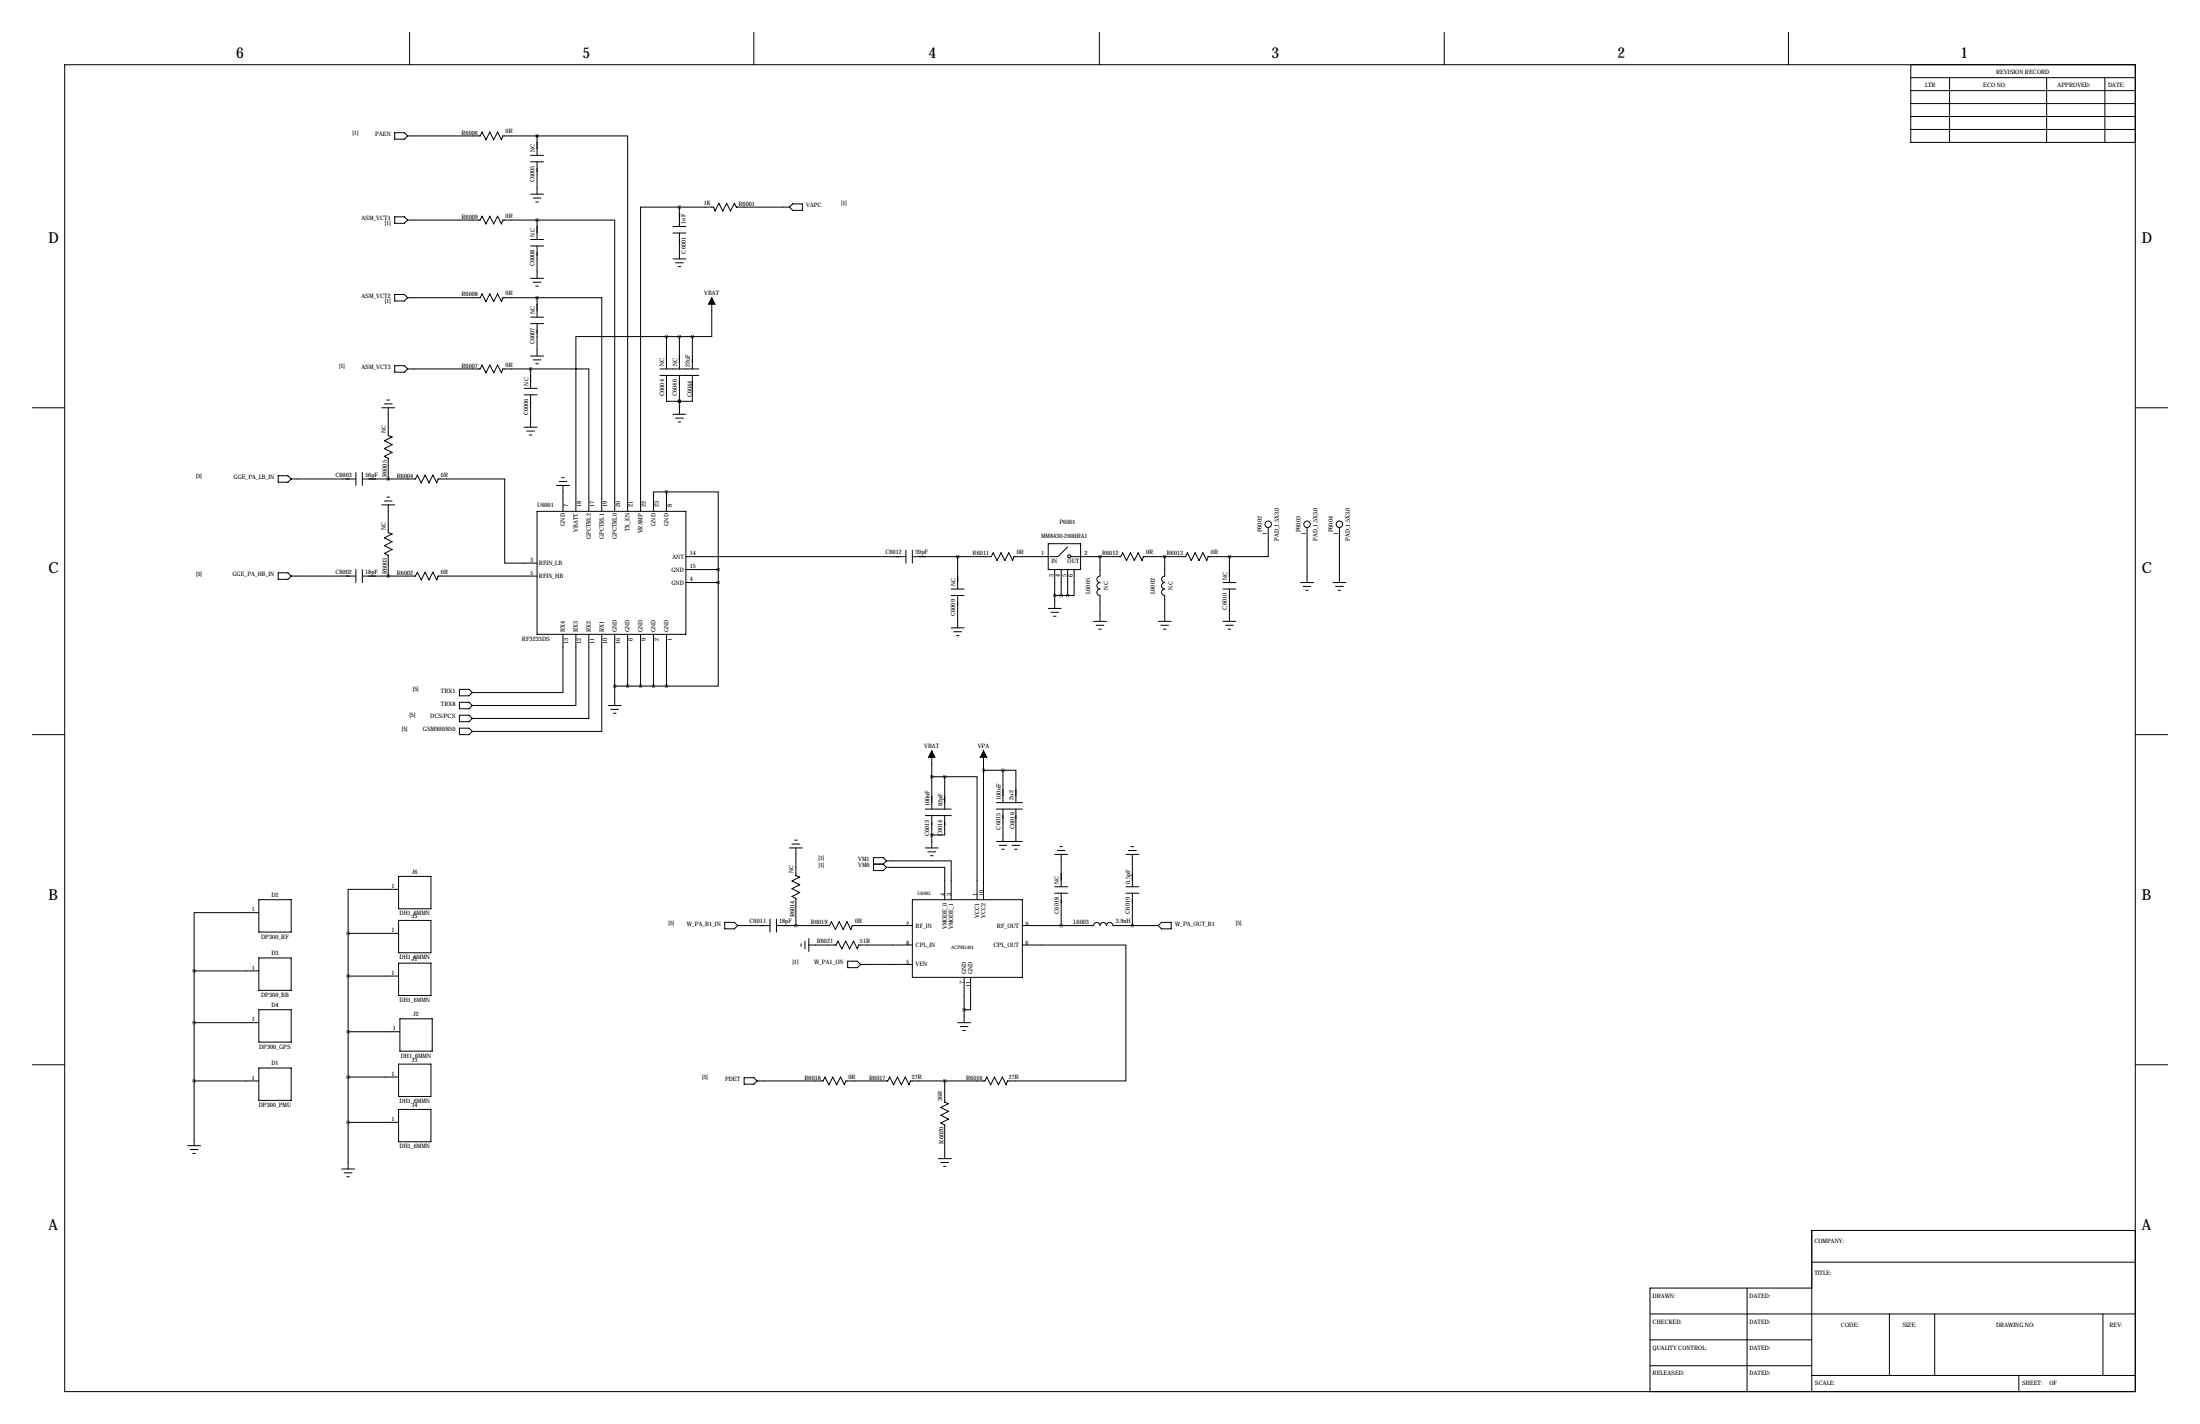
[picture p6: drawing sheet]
<svg xmlns="http://www.w3.org/2000/svg" width="864mm" height="559mm" viewBox="0 0 864 559" stroke-linecap="round" stroke-linejoin="round" font-family="sans-serif">
<g fill="none" stroke="#000" stroke-width=".39">
<path d="M160.8 12.7v12.7M295.9 12.7v12.7M431.5 12.7v12.7M566.9 12.7v12.7M702.1 12.7v12.7M25.4 25.4h812.8v520.7h-812.8zM750.1 25.4v30.5h88.1M750.1 35.6h88.1M750.1 30.5h88.1M765.3 30.5v25.4M803.4 30.5v25.4M826.3 30.5v25.4"/>
<path d="M154.9 52.1h3.8l1.3 1.2-1.3 1.3h-3.8zM160 53.3h28.5l.7-1.5 1.6 3.1 1.5-3.1 1.5 3.1 1.5-3.1 1.5 3.1 .6-1.6h13.4M210.8 53.3h35.6v147.4M210.8 53.3v7.7M750.1 50.8h88.1M750.1 45.7h88.1M750.1 40.6h88.1M208.3 63.5h5.1M208.3 61h5.1M208.3 76.2h5.1M209.3 77.7h3M210.3 79.2h1"/>
<path d="M210.8 63.5v12.7M154.9 85.1h3.8l1.3 1.3-1.3 1.2h-3.8zM160 86.4h28.5l.7-1.6 1.6 3.1 1.5-3.1 1.5 3.1 1.5-3.1 1.5 3.1 .6-1.5h13.4M208.3 96.5h5.1M208.3 94h5.1M210.8 86.4h30.5v114.3M210.8 86.4v7.6M210.8 96.5v12.7M264.2 91.4h5M264.2 88.9h5M266.7 81.3h-15.2v119.4M266.7 81.3v7.6"/>
<path d="M266.7 91.4v10.2M266.7 81.3h13.5l.5 1.5 1.5-3 1.5 3 1.5-3 1.6 3 1.5-3 .8 1.5h20.8M309.9 81.3l1.2-1.3h3.9v2.6h-3.9zM154.9 115.6h3.8l1.3 1.2-1.3 1.3h-3.8zM160 116.8h28.5l.7-1.5 1.6 3.1 1.5-3.1 1.5 3.1 1.5-3.1 1.5 3.1 .6-1.6h13.4M208.3 109.2h5.1M209.3 110.7h3M210.3 112.3h1M210.8 116.8h25.4v83.9M210.8 116.8v7.7M264.2 101.6h5M265.2 103.1h3"/>
<path d="M266.2 104.6h1M279.4 116.8v15.3h-7.6M208.3 127h5.1M208.3 124.5h5.1M208.3 139.7h5.1M210.8 127v12.7M261.6 132.1h-35.5v68.6M261.6 132.1v12.7M261.6 132.1h10.2M266.7 132.1v12.7M271.8 132.1v12.7M150.9 158.5h3"/>
<path d="M151.9 157h1M154.9 143.5h3.8l1.3 1.3-1.3 1.3h-3.8zM160 144.8h28.5l.7-1.5 1.6 3 1.5-3 1.5 3 1.5-3 1.5 3 .6-1.5h10.9M205.7 154.9h5.1M205.7 152.4h5.1M208.3 144.8h22.8v55.9M208.3 144.8v7.6M208.3 154.9v12.7M209.3 141.2h3M210.3 142.7h1M259.1 144.8h15.2M259.1 147.3h15.2"/>
<path d="M261.6 147.3v10.2h5.1M266.7 157.5h.1M266.7 147.3v15.3M271.8 147.3v10.2h-5.1M12.7 160h12.7M149.9 160h5M152.4 160v10.9l1.5 .5-3 1.6 3 1.5-3 1.5 3 1.5-3 1.6 1.5 .7v8.2M205.7 167.6h5.1M206.8 169.2h3M207.8 170.7h1M264.2 162.6h5M265.2 164.1h3"/>
<path d="M266.2 165.6h1M838.2 160h12.7M109.2 186.7h3.8l1.3 1.3-1.3 1.2h-3.8zM114.3 188h25.4M139.7 185.4v5.1M142.2 188h20.9l.7-1.6 1.6 3.1 1.5-3.1 1.5 3.1 1.5-3.1 1.5 3.1 .6-1.5h26.1v33h12.7M142.2 185.4v5.1M149.9 198.1h5M150.9 196.6h3M151.9 195.1h1M152.4 198.1v10.9l1.5 .6-3 1.5 3 1.5-3 1.5 3 1.5-3 1.6 1.5 .7v8.2M218.4 190.5h5.1"/>
<path d="M219.5 189h3M220.5 187.5h1M221 190.5v10.2M261.6 193h-5.1v7.7M261.6 193h20.3v30.5M261.6 193v7.7M210.8 200.7h58.4v48.2h-58.4zM269.2 218.4h86.4M355.6 215.9v5.1M358.1 215.9v5.1M375.9 218.4v12.7M411.5 213.4h12.7v10.1h-12.7z"/>
<path d="M419.1 214.6l-3.8 3.8h-17.3l-.5 1.6-1.5-3.1-1.5 3.1-1.6-3.1-1.5 3.1-1.5-3.1-.8 1.5h-31M420.4 218.4h19.5l.8-1.5 1.5 3.1 1.5-3.1 1.6 3.1 1.5-3.1 1.5 3.1 .5-1.6h16.5l.8-1.5 1.5 3.1 1.5-3.1 1.6 3.1 1.5-3.1 1.5 3.1 .5-1.6h8.4M431.8 218.4v7.7a1.27 1.27 0 0 0-1.2 1.2 1.27 1.27 0 0 0 1.2 1.3 1.27 1.27 0 0 0-1.2 1.3 1.27 1.27 0 0 0 1.2 1.2 1.27 1.27 0 0 0-1.2 1.3 1.27 1.27 0 0 0 1.2 1.3v10.1M457.2 218.4v7.7a1.27 1.27 0 0 0-1.2 1.2 1.27 1.27 0 0 0 1.2 1.3 1.27 1.27 0 0 0-1.2 1.3 1.27 1.27 0 0 0 1.2 1.2 1.27 1.27 0 0 0-1.2 1.3 1.27 1.27 0 0 0 1.2 1.3v10.1M482.6 218.4v10.2M497.8 207v11.4h-15.2M513.1 207v21.6M525.8 207v21.6M109.2 224.8h3.8l1.3 1.3-1.3 1.2h-3.8zM114.3 226.1h25.4M139.7 223.5v5.1M142.2 223.5v5.1"/>
<path d="M142.2 226.1h20.9l.7-1.6 1.6 3.1 1.5-3.1 1.5 3.1 1.5-3.1 1.5 3.1 .6-1.5h38.8M269.2 223.5h12.7M269.2 228.6h12.7M281.9 228.6v40.6h-20.3M281.9 223.5v5.1M373.4 231.1h5.1M373.4 233.7h5.1M375.9 233.7v12.7M411.5 238.8h5.1M414 223.5v15.3M414 233.7h5.1M416.6 223.5v10.2"/>
<path d="M419.1 223.5v10.2M421.6 223.5v10.2h-2.5M480.1 231.1h5M480.1 228.6h5M482.6 231.1v12.7M510.5 228.6h5.1M511.6 230.1h3M512.6 231.6h1M523.2 228.6h5.1M524.3 230.1h3M525.3 231.6h1M221 248.9v22.9h-35.6"/>
<path d="M226.1 248.9v28h-40.7M231.1 248.9v33h-45.7M236.2 248.9v38.1h-50.8M241.3 248.9v28M246.4 248.9v20.3M251.5 248.9v20.3M256.5 248.9v20.3M261.6 248.9v20.3M373.4 246.4h5.1M374.4 247.9h3M375.4 249.4h1M412.5 240.3h3"/>
<path d="M413.5 241.8h1M429.3 243.8h5M430.3 245.4h3M431.3 246.9h1M454.7 243.8h5M455.7 245.4h3M456.7 246.9h1M480.1 243.8h5M481.1 245.4h3M482.1 246.9h1M180.3 270.5h3.8l1.3 1.3-1.3 1.2h-3.8zM180.3 275.6h3.8l1.3 1.3-1.3 1.2h-3.8z"/>
<path d="M238.8 276.9h5M239.8 278.4h3M240.8 279.9h1M241.3 269.2h20.3M12.7 288.3h12.7M180.3 285.8h3.8l1.3 1.2-1.3 1.3h-3.8zM180.3 280.7h3.8l1.3 1.2-1.3 1.3h-3.8zM365.8 294.6v22.9M386.1 294.6v58.5M838.2 288.3h12.7M363.2 317.5h10.2M365.8 304.8h5"/>
<path d="M370.8 304.8h12.7v48.3M370.8 304.8v12.7M386.1 302.3h7.6M391.2 317.5h10.1M391.2 315h10.1M393.7 302.3h5.1v12.7M393.7 302.3v12.7M393.7 317.5v12.7M398.8 317.5v12.7M309.9 332.7h5.1M310.9 331.2h3M311.9 329.7h1"/>
<path d="M312.4 332.7v11l1.5 .5-3 1.5 3 1.5-3 1.5 3 1.6-3 1.5 1.5 .8v10.6M342.9 339.1h3.8M346.7 339.1l1.3 1.3M348 337.8h25.4v15.3M348 337.8l-1.3-1.3h-3.8v5.1h3.8l1.3-1.2M348 337.8l-1.3 1.3M363.2 320h10.2M363.2 332.7h5.1M364.2 334.3h3.1M365.3 335.8h1M365.8 320v12.7M370.8 320v7.7h-5"/>
<path d="M391.2 330.2h10.1M392.2 331.7h3M393.2 333.2h1M397.3 331.7h3M398.3 333.2h1M414 335.3h5.1M415 333.8h3.1M416.1 332.2h1M416.6 335.3v12.7M442 335.3h5M443 333.8h3M444 332.2h1"/>
<path d="M444.5 335.3v12.7M101.6 358.1h-25.4v22.9M101.6 353.1h12.7v12.7h-12.7zM156.5 349h-19.8v17.3M156.5 343.9h12.7v12.7h-12.7zM348 340.4h22.8v12.7M358.1 353.1h43.2v30.4h-43.2zM414 350.5h5.1M414 348h5.1M416.6 350.5v12.7M442 350.5h5M442 348h5"/>
<path d="M444.5 350.5v12.7M101.6 375.9h12.7v12.7h-12.7zM136.7 366.3h19.8M136.7 366.3v92.4M156.5 378h12.7v12.7h-12.7zM156.5 361.2h12.7v12.7h-12.7zM284.5 361.9h3.8l1.3 1.3-1.3 1.3h-3.8zM289.6 363.2h12.7M302.3 360.7v5.1M304.8 363.2h20.8l.8-1.5 1.5 3 1.5-3 1.6 3 1.5-3 1.5 3 .5-1.5h23.6M304.8 360.7v5.1M314.5 370.3v1"/>
<path d="M316 369.3v3.1M317.5 370.8h10.7l.7-1.5 1.6 3.1 1.5-3.1 1.5 3.1 1.5-3.1 1.5 3.1 .6-1.6h21M317.5 368.3v5.1M332.7 377.2h3.8l1.3 1.3-1.3 1.2h-3.8zM337.8 378.5h20.3M401.3 363.2h28a1.27 1.27 0 0 1 1.2-1.2 1.27 1.27 0 0 1 1.3 1.2 1.27 1.27 0 0 1 1.3-1.2 1.27 1.27 0 0 1 1.2 1.2 1.27 1.27 0 0 1 1.3-1.2 1.27 1.27 0 0 1 1.3 1.2h17.8M401.3 370.8h40.7v53.4h-46.5l-.5 1.5-1.6-3-1.5 3-1.5-3-1.5 3-1.6-3-.7 1.5h-29.2l-.5 1.5-1.6-3-1.5 3-1.5-3-1.5 3-1.6-3-.7 1.5h-16.5l-.5 1.5-1.6-3-1.5 3-1.5-3-1.5 3-1.6-3-.7 1.5h-25.9M455.9 361.9h3.8v2.6h-3.8l-1.2-1.3zM76.2 381h25.4M76.2 381v68.6M101.6 396.2h12.7v12.7h-12.7zM136.7 383h19.8"/>
<path d="M157 399.8h12.7v12.7h-12.7zM378.5 383.5v17.8M381 383.5v12.7h-2.5M12.7 417.8h12.7M76.2 401.3h25.4M101.6 419.1h12.7v12.7h-12.7zM136.7 404.9h20.3M156.5 417.6h12.7v12.7h-12.7zM375.9 401.3h5.1M376.9 402.8h3.1M378 404.4h1M838.2 417.8h12.7"/>
<path d="M76.2 424.2h25.4M136.7 422.7h19.8M156.5 435.4h12.7v12.7h-12.7zM292.1 422.9h3.8l1.3 1.3-1.3 1.2h-3.8zM370.8 424.2v8.4l1.6 .5-3.1 1.5 3.1 1.5-3.1 1.5 3.1 1.6-3.1 1.5 1.5 .8v13.2M73.7 449.6h5M74.7 451.1h3M75.7 452.6h1M134.1 458.7h5.1M136.7 440.4h19.8M368.3 454.7h5.1M369.3 456.2h3.1"/>
<path d="M370.3 457.7h1M135.1 460.2h3.1M136.1 461.8h1.1M711.2 495.3h127M838.2 482.9h-127v63.2M647.7 515.6h190.5M685.8 505.5v40.6M711.2 505.5h-63.5v40.6M741.7 515.6v24.2M759.5 515.6v24.2M825.5 515.6v24.2M647.7 535.9h63.5"/>
<path d="M647.7 525.8h63.5M711.2 539.8h127M792.5 539.8v6.3"/>
<circle cx="419.7" cy="218.3" r=".61"/>
<circle cx="497.8" cy="205.7" r="1.27"/>
<circle cx="513.1" cy="205.7" r="1.27"/>
<circle cx="525.8" cy="205.7" r="1.27"/>
</g>
<path d="M279.4 116.8l1.3 2.6h-2.6zM365.8 294.6l1.2 2.6h-2.5zM386.1 294.6l1.2 2.6h-2.5z" fill="#000" stroke="#000" stroke-width=".39"/>
<path d="M271.7 132.1a.05 .05 0 0 0 .1 0 .05 .05 0 0 0-.1 0zM414 233.7a.05 .05 0 0 0 .1 0 .05 .05 0 0 0-.1 0zM416.5 233.7a.05 .05 0 0 0 .1 0 .05 .05 0 0 0-.1 0zM365.7 304.8a.05 .05 0 0 0 .1 0 .05 .05 0 0 0-.1 0zM370.8 304.8a.05 .05 0 0 0 .1 0 .05 .05 0 0 0-.1 0zM365.7 327.7a.05 .05 0 0 0 .1 0 .05 .05 0 0 0-.1 0zM386 302.3a.05 .05 0 0 0 .1 0 .05 .05 0 0 0-.1 0zM378.4 396.2a.05 .05 0 0 0 .1 0 .05 .05 0 0 0-.1 0zM416.5 363.2a.05 .05 0 0 0 .1 0 .05 .05 0 0 0-.1 0zM312.4 363.2a.05 .05 0 0 0 .1 0 .05 .05 0 0 0-.1 0zM370.8 424.2a.05 .05 0 0 0 .1 0 .05 .05 0 0 0-.1 0zM256.5 269.2a.05 .05 0 0 0 .1 0 .05 .05 0 0 0-.1 0zM251.4 269.2a.05 .05 0 0 0 .1 0 .05 .05 0 0 0-.1 0zM246.3 269.2a.05 .05 0 0 0 .1 0 .05 .05 0 0 0-.1 0zM261.6 269.2a.05 .05 0 0 0 .1 0 .05 .05 0 0 0-.1 0zM281.9 228.6a.05 .05 0 0 0 .1 0 .05 .05 0 0 0-.1 0zM281.9 223.5a.05 .05 0 0 0 .1 0 .05 .05 0 0 0-.1 0zM208.2 144.8a.05 .05 0 0 0 .1 0 .05 .05 0 0 0-.1 0zM210.8 116.8a.05 .05 0 0 0 .1 0 .05 .05 0 0 0-.1 0zM210.8 86.4a.05 .05 0 0 0 .1 0 .05 .05 0 0 0-.1 0zM210.8 53.3a.05 .05 0 0 0 .1 0 .05 .05 0 0 0-.1 0zM261.6 132.1a.05 .05 0 0 0 .1 0 .05 .05 0 0 0-.1 0zM261.6 193a.05 .05 0 0 0 .1 0 .05 .05 0 0 0-.1 0zM375.9 218.4a.05 .05 0 0 0 .1 0 .05 .05 0 0 0-.1 0zM136.6 440.4a.05 .05 0 0 0 .1 0 .05 .05 0 0 0-.1 0zM136.6 422.7a.05 .05 0 0 0 .1 0 .05 .05 0 0 0-.1 0zM136.6 404.9a.05 .05 0 0 0 .1 0 .05 .05 0 0 0-.1 0zM136.6 383a.05 .05 0 0 0 .1 0 .05 .05 0 0 0-.1 0zM136.6 366.3a.05 .05 0 0 0 .1 0 .05 .05 0 0 0-.1 0z" fill="#000" stroke="#000" stroke-width="1.3"/>
<g font-size="5.9">
<text x="92.7" y="22.9">6</text>
<text x="228.6" y="22.9">5</text>
<text x="364.5" y="22.9">4</text>
<text x="499.1" y="22.9">3</text>
<text x="635" y="22.9">2</text>
<text x="769.6" y="22.9">1</text>
<text x="19" y="95.2">D</text>
<text x="840.7" y="95.2">D</text>
<text x="19" y="224.8">C</text>
<text x="840.7" y="224.8">C</text>
<text x="19" y="353.1">B</text>
<text x="840.7" y="353.1">B</text>
<text x="19" y="482.6">A</text>
<text x="840.7" y="482.6">A</text>
</g>
<g font-size="2.4">
<text x="783.6" y="29.2">REVISION RECORD</text>
<text x="755.6" y="34.3">LTR</text>
<text x="778.5" y="34.3">ECO NO:</text>
<text x="807.7" y="34.3">APPROVED:</text>
<text x="827.5" y="34.3">DATE:</text>
<text x="138.4" y="53.1">[1]</text>
<text x="147.3" y="53.3">PAEN</text>
<text x="181.1" y="52.8">R6006</text>
<text x="198.5" y="52.4">0R</text>
<text x="210" y="59.8" transform="rotate(-90 210 59.8)">NC</text>
<text x="209.9" y="71.5" transform="rotate(-90 209.9 71.5)">C6005</text>
<text x="276.3" y="80.3">1K</text>
<text x="289.9" y="80.8">R6001</text>
<text x="316.5" y="81.3">VAPC</text>
<text x="330.2" y="80.6">[1]</text>
<text x="141.9" y="86.4">ASM_VCT1</text>
<text x="151.1" y="88.4">[1]</text>
<text x="181.1" y="85.9">R6009</text>
<text x="198.5" y="85.4">0R</text>
<text x="269.1" y="87.8" transform="rotate(-90 269.1 87.8)">1nF</text>
<text x="210" y="92.9" transform="rotate(-90 210 92.9)">NC</text>
<text x="269.2" y="99.5" transform="rotate(-90 269.2 99.5)">C6001</text>
<text x="209.9" y="104.6" transform="rotate(-90 209.9 104.6)">C6008</text>
<text x="141.9" y="116.8">ASM_VCT2</text>
<text x="151.1" y="118.9">[1]</text>
<text x="181.1" y="116.3">R6008</text>
<text x="198.5" y="115.9">0R</text>
<text x="276.5" y="115.6">VBAT</text>
<text x="210" y="123.3" transform="rotate(-90 210 123.3)">NC</text>
<text x="209.9" y="135" transform="rotate(-90 209.9 135)">C6007</text>
<text x="198.5" y="143.8">0R</text>
<text x="260.8" y="143.7" transform="rotate(-90 260.8 143.7)">NC</text>
<text x="265.8" y="143.7" transform="rotate(-90 265.8 143.7)">NC</text>
<text x="133.1" y="144.3">[1]</text>
<text x="141.9" y="144.8">ASM_VCT3</text>
<text x="181.1" y="144.3">R6007</text>
<text x="270.8" y="144" transform="rotate(-90 270.8 144)">22uF</text>
<text x="207.4" y="151.3" transform="rotate(-90 207.4 151.3)">NC</text>
<text x="260.7" y="155.4" transform="rotate(-90 260.7 155.4)">C6004</text>
<text x="265.7" y="155.4" transform="rotate(-90 265.7 155.4)">C6046</text>
<text x="271.5" y="156" transform="rotate(-90 271.5 156)">C6044</text>
<text x="207.3" y="163" transform="rotate(-90 207.3 163)">C6006</text>
<text x="151.4" y="170" transform="rotate(-90 151.4 170)">NC</text>
<text x="76.9" y="187.8">[5]</text>
<text x="91.7" y="188">GGE_PA_LB_IN</text>
<text x="131.7" y="187">C6003</text>
<text x="143.4" y="187.1">56pF</text>
<text x="151.9" y="187.2" transform="rotate(-90 151.9 187.2)">R6005</text>
<text x="155.7" y="187.5">R6004</text>
<text x="173.1" y="187">0R</text>
<text x="210.9" y="198.9">U6001</text>
<text x="223.1" y="199.1" transform="rotate(-90 223.1 199.1)">7</text>
<text x="228.1" y="199.1" transform="rotate(-90 228.1 199.1)">18</text>
<text x="233.2" y="199.1" transform="rotate(-90 233.2 199.1)">17</text>
<text x="238.3" y="199.1" transform="rotate(-90 238.3 199.1)">19</text>
<text x="243.4" y="199.1" transform="rotate(-90 243.4 199.1)">20</text>
<text x="248.5" y="199.1" transform="rotate(-90 248.5 199.1)">21</text>
<text x="253.5" y="199.1" transform="rotate(-90 253.5 199.1)">22</text>
<text x="258.6" y="199.1" transform="rotate(-90 258.6 199.1)">23</text>
<text x="263.7" y="199.1" transform="rotate(-90 263.7 199.1)">8</text>
<text x="151.4" y="208.1" transform="rotate(-90 151.4 208.1)">NC</text>
<text x="221.8" y="206.3" transform="rotate(-90 221.8 206.3)">GND</text>
<text x="226.9" y="208.6" transform="rotate(-90 226.9 208.6)">VBATT</text>
<text x="247.2" y="208.5" transform="rotate(-90 247.2 208.5)">TX_EN</text>
<text x="252.3" y="209.3" transform="rotate(-90 252.3 209.3)">VRAMP</text>
<text x="257.3" y="206.3" transform="rotate(-90 257.3 206.3)">GND</text>
<text x="262.4" y="206.3" transform="rotate(-90 262.4 206.3)">GND</text>
<text x="415.9" y="205.7">P6001</text>
<text x="495.3" y="208.9" transform="rotate(-90 495.3 208.9)">P6002</text>
<text x="497.3" y="209.8" transform="rotate(-90 497.3 209.8)">1</text>
<text x="510.5" y="208.9" transform="rotate(-90 510.5 208.9)">P6003</text>
<text x="512.6" y="209.8" transform="rotate(-90 512.6 209.8)">1</text>
<text x="523.2" y="208.9" transform="rotate(-90 523.2 208.9)">P6004</text>
<text x="525.3" y="209.8" transform="rotate(-90 525.3 209.8)">1</text>
<text x="231.9" y="211.6" transform="rotate(-90 231.9 211.6)">GPCTRL2</text>
<text x="237" y="211.6" transform="rotate(-90 237 211.6)">GPCTRL1</text>
<text x="242.1" y="211.6" transform="rotate(-90 242.1 211.6)">GPCTRL0</text>
<text x="408.7" y="211.1">MM8430-2600RA1</text>
<text x="502" y="212.3" transform="rotate(-90 502 212.3)">PAD_1.5X3.0</text>
<text x="517.2" y="212.3" transform="rotate(-90 517.2 212.3)">PAD_1.5X3.0</text>
<text x="529.9" y="212.3" transform="rotate(-90 529.9 212.3)">PAD_1.5X3.0</text>
<text x="208.1" y="220.5">3</text>
<text x="211.6" y="221.8">RFIN_LB</text>
<text x="264" y="219.2">ANT</text>
<text x="270.8" y="217.9">14</text>
<text x="347.6" y="217.5">C6012</text>
<text x="359.3" y="217.6">39pF</text>
<text x="381.8" y="217.9">R6011</text>
<text x="399.1" y="217.5">0R</text>
<text x="408.7" y="217.9">1</text>
<text x="412.7" y="221">IN</text>
<text x="419.1" y="221">OUT</text>
<text x="425.7" y="217.9">2</text>
<text x="432.6" y="217.9">R6012</text>
<text x="449.9" y="217.5">0R</text>
<text x="458" y="217.9">R6013</text>
<text x="475.3" y="217.5">0R</text>
<text x="76.9" y="225.9">[5]</text>
<text x="91.3" y="226.1">GGE_PA_HB_IN</text>
<text x="131.7" y="225.1">C6002</text>
<text x="143.4" y="225.2">18pF</text>
<text x="151.9" y="225.3" transform="rotate(-90 151.9 225.3)">R6003</text>
<text x="155.7" y="225.6">R6002</text>
<text x="173.1" y="225.1">0R</text>
<text x="208.1" y="225.6">5</text>
<text x="211.6" y="226.9">RFIN_HB</text>
<text x="263.6" y="224.3">GND</text>
<text x="270.8" y="223">15</text>
<text x="413.5" y="226.3" transform="rotate(-90 413.5 226.3)">3</text>
<text x="416.1" y="226.3" transform="rotate(-90 416.1 226.3)">4</text>
<text x="418.6" y="226.3" transform="rotate(-90 418.6 226.3)">5</text>
<text x="421.1" y="226.3" transform="rotate(-90 421.1 226.3)">6</text>
<text x="481.7" y="227.5" transform="rotate(-90 481.7 227.5)">NC</text>
<text x="263.6" y="229.4">GND</text>
<text x="270.8" y="228.1">4</text>
<text x="375.1" y="230" transform="rotate(-90 375.1 230)">NC</text>
<text x="427.9" y="233" transform="rotate(-90 427.9 233)">L6005</text>
<text x="435" y="231.3" transform="rotate(-90 435 231.3)">NC</text>
<text x="453.3" y="233" transform="rotate(-90 453.3 233)">L6002</text>
<text x="460.4" y="231.3" transform="rotate(-90 460.4 231.3)">NC</text>
<text x="481.6" y="239.2" transform="rotate(-90 481.6 239.2)">C6010</text>
<text x="375" y="241.7" transform="rotate(-90 375 241.7)">C6009</text>
<text x="204.9" y="251.5">RF3233DS</text>
<text x="221.8" y="248.2" transform="rotate(-90 221.8 248.2)">RX4</text>
<text x="226.9" y="248.2" transform="rotate(-90 226.9 248.2)">RX3</text>
<text x="231.9" y="248.2" transform="rotate(-90 231.9 248.2)">RX2</text>
<text x="237" y="248.2" transform="rotate(-90 237 248.2)">RX1</text>
<text x="242.1" y="248.2" transform="rotate(-90 242.1 248.2)">GND</text>
<text x="247.2" y="248.2" transform="rotate(-90 247.2 248.2)">GND</text>
<text x="248.5" y="251.7" transform="rotate(-90 248.5 251.7)">6</text>
<text x="252.3" y="248.2" transform="rotate(-90 252.3 248.2)">GND</text>
<text x="253.5" y="251.7" transform="rotate(-90 253.5 251.7)">9</text>
<text x="257.3" y="248.2" transform="rotate(-90 257.3 248.2)">GND</text>
<text x="258.6" y="251.7" transform="rotate(-90 258.6 251.7)">2</text>
<text x="262.4" y="248.2" transform="rotate(-90 262.4 248.2)">GND</text>
<text x="263.7" y="251.7" transform="rotate(-90 263.7 251.7)">1</text>
<text x="223.1" y="252.9" transform="rotate(-90 223.1 252.9)">13</text>
<text x="228.1" y="252.9" transform="rotate(-90 228.1 252.9)">12</text>
<text x="233.2" y="252.9" transform="rotate(-90 233.2 252.9)">11</text>
<text x="238.3" y="252.9" transform="rotate(-90 238.3 252.9)">10</text>
<text x="243.4" y="252.9" transform="rotate(-90 243.4 252.9)">16</text>
<text x="162" y="271.3">[5]</text>
<text x="173.1" y="271.8">TRX1</text>
<text x="160.8" y="281.5">[5]</text>
<text x="168.9" y="281.9">DCS/PCS</text>
<text x="173.1" y="276.9">TRX8</text>
<text x="157.7" y="286.8">[5]</text>
<text x="166" y="287">GSM900/850</text>
<text x="362.8" y="293.4">VBAT</text>
<text x="383.8" y="293.4">VPA</text>
<text x="364.9" y="316.4" transform="rotate(-90 364.9 316.4)">100nF</text>
<text x="370" y="316.4" transform="rotate(-90 370 316.4)">82pF</text>
<text x="392.8" y="313.8" transform="rotate(-90 392.8 313.8)">100nF</text>
<text x="397.8" y="313.8" transform="rotate(-90 397.8 313.8)">2u2</text>
<text x="364.8" y="328.1" transform="rotate(-90 364.8 328.1)">C6013</text>
<text x="369.9" y="328.1" transform="rotate(-90 369.9 328.1)">C6014</text>
<text x="392.7" y="325.5" transform="rotate(-90 392.7 325.5)">C6015</text>
<text x="398.3" y="325.3" transform="rotate(-90 398.3 325.3)">C6016</text>
<text x="321.3" y="340.2">[1]</text>
<text x="321.3" y="337.6">[1]</text>
<text x="336.9" y="340.4">VM0</text>
<text x="336.9" y="337.8">VM1</text>
<text x="161.7" y="342.9">J6</text>
<text x="311.5" y="342.8" transform="rotate(-90 311.5 342.8)">NC</text>
<text x="415.7" y="346.9" transform="rotate(-90 415.7 346.9)">NC</text>
<text x="443.6" y="346.9" transform="rotate(-90 443.6 346.9)">0.5pF</text>
<text x="106.5" y="352">D2</text>
<text x="153.7" y="348.5">1</text>
<text x="370.8" y="351.8" transform="rotate(-90 370.8 351.8)">4</text>
<text x="373.4" y="351.8" transform="rotate(-90 373.4 351.8)">3</text>
<text x="383.5" y="351.8" transform="rotate(-90 383.5 351.8)">1</text>
<text x="386.1" y="351.8" transform="rotate(-90 386.1 351.8)">10</text>
<text x="98.9" y="357.6">1</text>
<text x="156.8" y="359.2">DH1_6MMN</text>
<text x="311.9" y="359.9" transform="rotate(-90 311.9 359.9)">R6014</text>
<text x="415.6" y="358.6" transform="rotate(-90 415.6 358.6)">C6018</text>
<text x="443.5" y="358.6" transform="rotate(-90 443.5 358.6)">C6019</text>
<text x="153.7" y="365.8">1</text>
<text x="161.7" y="360.2">J5</text>
<text x="262.4" y="363">[5]</text>
<text x="269.6" y="363.2">W_PA_B1_IN</text>
<text x="294.2" y="362.3">C6011</text>
<text x="305.8" y="362.3">18pF</text>
<text x="318.3" y="362.7">R6019</text>
<text x="335.6" y="362.3">0R</text>
<text x="355.6" y="363.2">2</text>
<text x="359.4" y="364">RF_IN</text>
<text x="371.6" y="364.7" transform="rotate(-90 371.6 364.7)">VMODE_0</text>
<text x="374.2" y="364.7" transform="rotate(-90 374.2 364.7)">VMODE_1</text>
<text x="384.3" y="360.3" transform="rotate(-90 384.3 360.3)">VCC1</text>
<text x="386.9" y="360.3" transform="rotate(-90 386.9 360.3)">VCC2</text>
<text x="391.4" y="364">RF_OUT</text>
<text x="402.6" y="363.2">9</text>
<text x="421.4" y="362.7">L6003</text>
<text x="438" y="362.3">3.9nH</text>
<text x="461.3" y="363.2">W_PA_OUT_B1</text>
<text x="485.1" y="363">[5]</text>
<text x="102.5" y="368.4">DP300_RF</text>
<text x="320.6" y="369.9">R6021</text>
<text x="337.6" y="369.9">51R</text>
<text x="355.6" y="370.8">8</text>
<text x="359.4" y="371.6">CPL_IN</text>
<text x="390" y="371.6">CPL_OUT</text>
<text x="402.6" y="370.8">6</text>
<text x="106.5" y="374.9">D3</text>
<text x="156.8" y="376.5">DH1_6MMN</text>
<text x="161.7" y="376.9">J1</text>
<text x="98.9" y="380.5">1</text>
<text x="153.7" y="382.5">1</text>
<text x="311.1" y="378.3">[1]</text>
<text x="319.5" y="378.5">W_PA1_ON</text>
<text x="355.6" y="378.5">5</text>
<text x="359.4" y="379.3">VEN</text>
<text x="379.3" y="382.3" transform="rotate(-90 379.3 382.3)">GND</text>
<text x="381.8" y="382.3" transform="rotate(-90 381.8 382.3)">GND</text>
<text x="378.5" y="386" transform="rotate(-90 378.5 386)">7</text>
<text x="381" y="387.3" transform="rotate(-90 381 387.3)">11</text>
<text x="102.5" y="391.2">DP300_BB</text>
<text x="106.5" y="395.2">D4</text>
<text x="156.8" y="393.2">DH1_6MMN</text>
<text x="98.9" y="400.8">1</text>
<text x="162.2" y="398.8">J2</text>
<text x="154.2" y="404.4">1</text>
<text x="101.7" y="411.5">DP300_GPS</text>
<text x="106.5" y="418.1">D1</text>
<text x="157.3" y="415.1">DH1_6MMN</text>
<text x="161.7" y="416.6">J3</text>
<text x="98.9" y="423.7">1</text>
<text x="153.7" y="422.1">1</text>
<text x="275.6" y="423.2">[5]</text>
<text x="284.6" y="424.2">PDET</text>
<text x="315.8" y="423.7">R6018</text>
<text x="333.1" y="423.2">0R</text>
<text x="341.2" y="423.7">R6017</text>
<text x="357.9" y="423.2">27R</text>
<text x="379.3" y="423.7">R6016</text>
<text x="396" y="423.2">27R</text>
<text x="101.6" y="434.4">DP300_PMU</text>
<text x="156.8" y="432.9">DH1_6MMN</text>
<text x="161.7" y="434.3">J4</text>
<text x="369.9" y="432.1" transform="rotate(-90 369.9 432.1)">36R</text>
<text x="153.7" y="439.9">1</text>
<text x="370.3" y="448.8" transform="rotate(-90 370.3 448.8)">R6020</text>
<text x="156.8" y="450.7">DH1_6MMN</text>
<text x="712.2" y="487.7">COMPANY:</text>
<text x="712.2" y="500.4">TITLE:</text>
<text x="648.7" y="509.3">DRAWN:</text>
<text x="686.8" y="509.3">DATED:</text>
<text x="648.7" y="519.4">CHECKED:</text>
<text x="686.8" y="519.4">DATED:</text>
<text x="722.6" y="520.7">CODE:</text>
<text x="746.8" y="520.7">SIZE:</text>
<text x="783.6" y="520.7">DRAWING NO:</text>
<text x="828" y="520.7">REV:</text>
<text x="648.7" y="529.6">QUALITY CONTROL:</text>
<text x="686.8" y="529.6">DATED:</text>
<text x="648.7" y="539.8">RELEASED:</text>
<text x="686.8" y="539.8">DATED:</text>
<text x="712.5" y="543.6">SCALE:</text>
<text x="793.7" y="543.6">SHEET:</text>
<text x="804.5" y="543.6">OF</text>
</g>
<g font-size="1.9">
<text x="360.2" y="351.3">U6003</text>
<text x="373.4" y="372.4">ACPM5401</text>
</g>
</svg>
